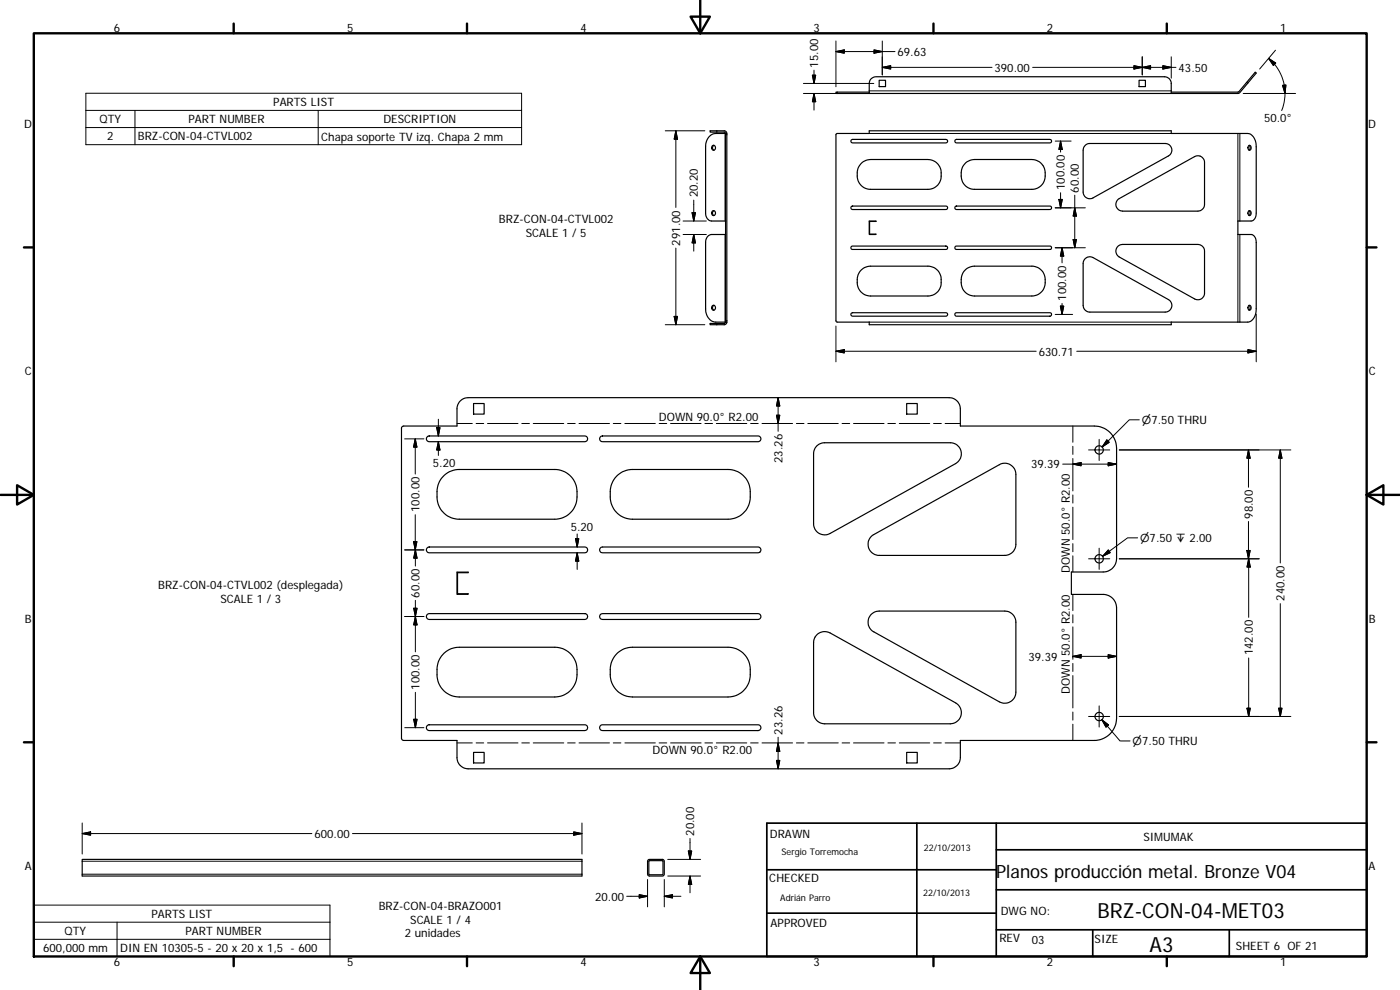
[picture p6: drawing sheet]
<svg xmlns="http://www.w3.org/2000/svg" width="420mm" height="297mm" viewBox="0 0 420 297" stroke-linecap="round" stroke-linejoin="round" font-family="sans-serif">
<g fill="none" stroke="#000" stroke-width=".36">
<path d="M260.9 28v-3a2 2 0 0 1 2-2h86.6a2.01 2.01 0 0 1 2 2v3M260.9 27.6h-10v.4h10M263.9 24.1h1.9v1.9h-1.9zM341.9 24.1h1.9v1.9h-1.9zM351.5 27.6h20.1l5-5.9 .4 .2-4.9 5.9-.6 .2h-110.6M213.8 43.8a.64 .64 0 0 1 .9 .5 .64 .64 0 0 1-.9 .6l-.2-.3zM214.3 43.6a.86 .86 0 0 0 0 1.5M217.8 40v56.6h.3M217.8 40l-.5-.4h-4.2v-.4l4.4 .1 .4 .2 .2 .5M217.8 40h-3a3.6 3.6 0 0 0-3 4v19.9a2.12 2.12 0 0 0 1.8 2.4h4.2M217.8 40h.3v56.6M250.9 40.2l.3-.2h9.7v-.8h90.6v.8h22.9a3.5 3.5 0 0 1 2.6 4v19.9a2.05 2.05 0 0 1-1.5 2.4h-4v4.1h4a2.1 2.1 0 0 1 1.5 2.4v19.8a3.6 3.6 0 0 1-2.6 4h-22.9v.8h-90.6v-.8h-9.7l-.3-.4z"/>
<path d="M255.4 42l.5-.2h28a.53 .53 0 0 1 .5 .6 .53 .53 0 0 1-.5 .5h-28l-.5-.2zM258.6 48.9l1.3-.8 1.4-.2h17.2a4.3 4.3 0 0 1 3.9 5.4 4 4 0 0 1-3.9 3.5h-17.2a4.3 4.3 0 0 1-3.9-5.9l.3-.9zM286.6 42l.5-.2h28a.53 .53 0 0 1 .5 .6 .53 .53 0 0 1-.5 .5h-28l-.5-.2zM289.8 48.9l1.3-.8 1.4-.2h17.2a4.6 4.6 0 0 1 4 3.5 4.6 4.6 0 0 1-2.2 5l-1.8 .4h-17.2a4.5 4.5 0 0 1-3.9-2.8 4.5 4.5 0 0 1 .9-4.8zM325.8 43.5l1.3-.4h22.6a1.99 1.99 0 0 1 1.9 1.4 1.99 1.99 0 0 1-.9 2.3l-22.7 12.6a2 2 0 0 1-2.9-1.8v-12.6l.2-1zM335.4 60l23.1-13a2 2 0 0 1 3 1.7v12.6a2.04 2.04 0 0 1-2 2.1h-22.6a2.02 2.02 0 0 1-1.8-1.3 2.02 2.02 0 0 1 .3-2.1zM374.8 43.7a.66 .66 0 0 1 .7 .6 .66 .66 0 0 1-.7 .7 .97 .97 0 0 1 0-1.3zM374.9 43.6a.9 .9 0 0 1 0 1.5M213.9 63.3a.67 .67 0 0 1 .8 .7 .67 .67 0 0 1-.9 .5l-.2-.7zM214.3 63.2a.82 .82 0 0 0 0 1.5M217.8 70.4h-4.2a2.16 2.16 0 0 0-1.8 2.4v19.8a3.7 3.7 0 0 0 3 4h3l-.5 .4h-4.2v.4h4.4l.5-.4 .1-.4M255.4 62l.5-.2h28a.52 .52 0 0 1 .5 .5 .52 .52 0 0 1-.5 .6h-28l-.5-.2z"/>
<path d="M255.6 73.9l28.3-.1a.51 .51 0 0 1 .5 .5 .51 .51 0 0 1-.5 .5h-28a.51 .51 0 0 1-.5-.3 .51 .51 0 0 1 .2-.6zM260.9 66.3h2l-1.9 .1v3.9l1.9 .1h-2zM286.8 61.9l28.3-.1a.52 .52 0 0 1 .5 .5 .52 .52 0 0 1-.5 .6h-28a.54 .54 0 0 1-.5-.4 .54 .54 0 0 1 .2-.6zM286.8 73.9l28.3-.1a.51 .51 0 0 1 .5 .5 .51 .51 0 0 1-.5 .5h-28a.52 .52 0 0 1-.5-.3 .52 .52 0 0 1 .2-.6zM325.8 77.5l1.3-.5 .9 .3 22.7 12.6a2 2 0 0 1 .9 2.3 2 2 0 0 1-1.9 1.4h-22.6a2.04 2.04 0 0 1-2-2v-12.6l.2-1zM335.4 74l.5-.4 1-.3h22.6a2 2 0 0 1 2 2.1v12.5a1.98 1.98 0 0 1-3 1.8l-22.6-12.6a2.03 2.03 0 0 1-.5-3.1zM374.8 63.3a.68 .68 0 0 1 .7 .6 .68 .68 0 0 1-.7 .7 1.03 1.03 0 0 1 0-1.3zM374.9 63.2a.89 .89 0 0 1 0 1.5M213.9 91.7a.66 .66 0 0 1 .8 .7 .66 .66 0 0 1-.9 .5l-.2-.8zM214.3 91.6a.84 .84 0 0 0 0 1.5M255.4 94l.5-.2h28a.52 .52 0 0 1 .5 .6 .52 .52 0 0 1-.5 .5h-28l-.5-.3zM258.3 81.2l1.1-.9 1.4-.4h17.7a4.1 4.1 0 0 1 4 4.9 3.9 3.9 0 0 1-4 4h-17.2a4.3 4.3 0 0 1-3.9-5.9z"/>
<path d="M286.6 94l.5-.2h28a.52 .52 0 0 1 .5 .6 .52 .52 0 0 1-.5 .5h-28l-.5-.3zM289.5 81.2l1.1-.9 1.4-.4h17.7a4.6 4.6 0 0 1 4 3.5 4.6 4.6 0 0 1-2.2 5l-1.8 .4h-17.2a4.2 4.2 0 0 1-4-5.4l.4-1.4zM374.8 91.7a.67 .67 0 0 1 .7 .6 .67 .67 0 0 1-.7 .7 1 1 0 0 1 0-1.3zM374.9 91.6a.92 .92 0 0 1 0 1.5M120.7 128l.4-.2h16v-5.1a3.4 3.4 0 0 1 3.4-3.4h144.4a3.4 3.4 0 0 1 3.3 3.4v5.1h40.2a6.7 6.7 0 0 1 6.7 6.7v33.1a4 4 0 0 1-4 4h-9.6v6.8h9.6a4 4 0 0 1 4 4v33.1a6.7 6.7 0 0 1-6.7 6.7h-40.2v5.1a3.4 3.4 0 0 1-3.3 3.4h-144.4a3.4 3.4 0 0 1-3.4-3.4v-5.1h-16l-.6-.5v-93.2zM128.2 131.1l.6-.3h46.7a.86 .86 0 0 1 .9 .9 .86 .86 0 0 1-.9 .8h-46.7a.86 .86 0 0 1-.8-.5 .86 .86 0 0 1 .2-.9zM142.1 121.1h3.2v3.1h-3.2zM180.2 131.1l.6-.3h46.7a.86 .86 0 0 1 .9 .9 .86 .86 0 0 1-.9 .8h-46.7a.86 .86 0 0 1-.8-.5 .86 .86 0 0 1 .2-.9zM245.1 133.8l1.1-.7 1.3-.3h37.7a3.3 3.3 0 0 1 3.2 2.5 3.3 3.3 0 0 1-1.6 3.8l-37.7 21a3.3 3.3 0 0 1-4.9-3v-20.9l.2-1.3zM272.1 121.1h3.2v3.1h-3.2zM133.3 142.6a6.9 6.9 0 0 1 4.5-1.7h28.7a6.9 6.9 0 0 1 6.7 8.2 6.7 6.7 0 0 1-6.7 6.7h-28.7a6.9 6.9 0 0 1-6.6-8.3 6.7 6.7 0 0 1 2.1-4.9zM185.3 142.6a7 7 0 0 1 4.5-1.7h28.7a6.9 6.9 0 0 1 6.7 8.2 6.7 6.7 0 0 1-6.7 6.7h-28.7a6.9 6.9 0 0 1-6.7-8.3 6.9 6.9 0 0 1 2.2-4.9z"/>
<path d="M128.2 164.4l.6-.3h46.7a.87 .87 0 0 1 .9 .9 .87 .87 0 0 1-.9 .9h-46.7a.88 .88 0 0 1-.8-.6 .88 .88 0 0 1 .2-.9zM137.1 171.7h3.4v.1h-3.2v6.3h3.2v.2h-3.4zM180.2 164.4l.6-.3h46.7a.87 .87 0 0 1 .9 .9 .87 .87 0 0 1-.9 .9h-46.7a.88 .88 0 0 1-.8-.6 .88 .88 0 0 1 .2-.9zM261.5 160.9l38.4-21.5a3.3 3.3 0 0 1 5 2.9v21a3.3 3.3 0 0 1-3.3 3.3h-37.7a3.3 3.3 0 0 1-3.1-2 3.3 3.3 0 0 1 .7-3.7zM128.2 184.4l.6-.3h46.7a.88 .88 0 0 1 .9 .9 .88 .88 0 0 1-.9 .9h-46.7a.89 .89 0 0 1-.8-.6 .89 .89 0 0 1 .2-.9zM133.3 195.9a6.4 6.4 0 0 1 4.5-1.7h28.7a6.9 6.9 0 0 1 6.7 8.3 6.7 6.7 0 0 1-6.7 6.6h-28.7a6.9 6.9 0 0 1-6.6-8.2 6.6 6.6 0 0 1 2.1-5zM180.2 184.4l.6-.3h46.7a.88 .88 0 0 1 .9 .9 .88 .88 0 0 1-.9 .9h-46.7a.89 .89 0 0 1-.8-.6 .89 .89 0 0 1 .2-.9zM185.3 195.9a6.5 6.5 0 0 1 4.5-1.7h28.7a6.9 6.9 0 0 1 6.7 8.3 6.7 6.7 0 0 1-6.7 6.6h-28.7a6.9 6.9 0 0 1-6.7-8.2 6.8 6.8 0 0 1 2.2-5zM245.1 190.5a3.3 3.3 0 0 1 4-.6l37.7 21a3.4 3.4 0 0 1 1.6 3.8 3.4 3.4 0 0 1-3.2 2.5h-37.7a3.3 3.3 0 0 1-3.3-3.4v-21l.2-1.2zM261.5 184.3l1.1-.7 1.3-.3h37.7a3.3 3.3 0 0 1 3.3 3.4v21a3.4 3.4 0 0 1-5 2.9l-37.7-21a3.3 3.3 0 0 1-.7-5.3zM128.2 217.7l.6-.2h46.7a.87 .87 0 0 1 .9 .8 .87 .87 0 0 1-.9 .9h-46.7a.88 .88 0 0 1-.8-.5 .88 .88 0 0 1 .2-1zM180.2 217.7l.6-.2h46.7a.87 .87 0 0 1 .9 .8 .87 .87 0 0 1-.9 .9h-46.7a.88 .88 0 0 1-.8-.5 .88 .88 0 0 1 .2-1z"/>
<path d="M142.1 225.7h3.2v3.2h-3.2zM272.1 225.7h3.2v3.2h-3.2zM24.7 257.9h150v4.9h-150zM194.4 258.1l.5-.2 4.2 .1 .3 .4v3.9l-.3 .4h-4.5l-.3-.4zM194.8 258.3h4.2v4.1h-4.2z"/>
<circle cx="329.9" cy="135" r="1.25"/>
<circle cx="329.9" cy="167.7" r="1.25"/>
<circle cx="329.9" cy="215" r="1.25"/>
</g>
<g fill="none" stroke="#000" stroke-width=".3">
<path d="M250.9 12.3v13.7M250.9 15.5l2.5-.5v1zM250.9 15.5h17.7M262.3 15l2.5 .5-2.5 .5zM264.8 12.3v10.2M340.3 19.7l2.5 .5-2.5 .5zM342.8 17v5.5M349 19.7l2.5 .5-2.5 .5zM351.5 17v6.5M380.7 17.5a13.7 13.7 0 0 1 4 15.7M380.7 17.5l2.2 1.4-.7 .7zM382.8 15.1l-4.8 5.6"/>
<path d="M25.8 28h130.7v15.4h-130.7zM25.8 33.1h130.7M25.8 38.3h130.7M40.5 33.1v10.3M95.5 33.1v10.3M199.7 39.2h11.8M202.8 39.2v23.1M202.8 39.2l.5 2.6h-1zM215.1 39.2v.4M241.1 28h18.2M241.1 25h21.1M243.8 22.6h1l-.5 2.4z"/>
<path d="M244.3 21.1v3.9M244.3 28v5M244.3 28l.5 2.5h-1zM251.3 27.6v.4M260.9 27.3h90.6M264.8 20.2l2.5-.5v1zM264.8 20.2h32.9M309.9 20.2h43M342.8 20.2l2.5-.5v1zM373.1 28h15.7M374.1 24.7l.3 .3M384.9 25.6l1-.1-.3 2.5z"/>
<path d="M217.6 40v26.3M217.8 40.4h.3M260.9 40h90.6M316.7 42.3h4.8M317.8 59.8h1l-.5 2.6zM318.3 42.3v3.3M318.3 57.8v4.6M318.3 42.3l.5 2.6h-1zM322.5 58.6v15.7M371.5 40v26.3M372.1 40v26.3M202.8 74.4v23"/>
<path d="M205 70.4h7M205 66.3h7M207.7 63.8h1l-.5 2.5zM208.2 60v6.3M208.2 70.4v5M208.2 70.4l.5 2.5h-1zM217.6 70.4v26.2M316.7 62.4h9M316.7 74.3h9M318.7 74.3v4.6M318.7 74.3l.5 2.5h-1zM322.1 71.9h1l-.6 2.4z"/>
<path d="M322.5 62.4l.6 2.4h-1zM371.5 70.4v26.2M372.1 70.4v26.2M199.7 97.4h11.8M202.3 94.9h1l-.5 2.5zM215.1 97v.4M217.8 96.2h.3M250.9 97.8v10.8M260.9 96.6h90.6M316.7 94.3h5.2M318.2 91.8h1l-.5 2.5zM318.7 91v3.3"/>
<path d="M377 94.2v14.4M233.5 119.3v10.1M233.5 119.3l.5 2.5h-1zM250.9 105.4l2.5-.5v1zM250.9 105.4h60.1M323.1 105.4h53.9M374.5 104.9l2.5 .5-2.5 .5zM121.4 131.7h5.8M124.6 131.7v10.5M124.6 131.7l.5 2.5h-1zM131.1 128.3h.9l-.4 2.5zM131.6 125.8v5"/>
<path d="M131.6 132.5v4.2M131.6 132.5l.4 2.5h-.9zM137.1 127.1h4.6M142.9 127.1h2.3M146.3 127.1h9.2M156.6 127.1h2.3M160 127.1h9.2M170.3 127.1h2.3M173.8 127.1h9.1M184.1 127.1h2.2M187.5 127.1h9.2M197.8 127.1h2.3"/>
<path d="M201.2 127.1h9.2M211.5 127.1h2.3M215 127.1h9.1M225.3 127.1h2.3M228.7 127.1h9.2M233 124.6h1l-.5 2.5zM239 127.1h2.3M242.4 127.1h9.2M252.7 127.1h2.3M256.1 127.1h9.2M266.5 127.1h2.2M269.9 127.1h9.1"/>
<path d="M280.2 127.1h2.3M283.6 127.1h4.6M322 127.8v4.9M322 133.9v2.4M322 137.6v9.7M322 139.3l2.5-.5v1zM326.7 135h6.3M329.9 131.8v6.4M332.2 132l.7 .7-2.1 1.4zM332.6 138.8l2.5 .5-2.5 .5zM335.1 139.3h-16.2M335.9 135h51.5"/>
<path d="M341.9 126h-3l-8.1 8.1M374.7 135l.5 2.5h-1zM374.7 135v11.2M384.2 135v33.9M384.2 135l.5 2.5h-1zM124.6 154.4v10.6M322 148.5v2.4M322 152.2v9.7M374.7 156.5v11.2M121.4 165h5.8M124.1 162.5h1l-.5 2.5zM124.7 165v4.8"/>
<path d="M124.7 165l.5 2.5h-1zM172.7 161.6h1l-.5 2.5zM173.2 160.2v3.9M173.2 165.9v5M173.2 165.9l.5 2.5h-1zM322 163.1v2.4M322 166.8v4.8M322 178.4v4.8M326.7 167.7h6.3M329.9 164.5v6.3M332.6 165l.6 .8-2.3 1.1zM335.9 167.7h42"/>
<path d="M341.4 161.4h-3l-7.5 5.5M374.2 165.2h1l-.5 2.5zM374.7 167.7v17.5M374.7 167.7l.5 2.4h-1zM121.5 185h5.7M124.2 182.5h1l-.5 2.5zM124.7 180.1v15.5M124.7 185l.5 2.5h-1zM322 184.4v2.5M322 188.1v9.7M322 199.1v2.4M322 196.9h.1"/>
<path d="M322 196.9l2.5-.5v1zM322 196.9h13.1M332.6 196.4l2.5 .5-2.5 .5zM374.7 197.4v17.6M384.2 181.1v33.9M121.5 218.3h5.7M124.2 215.8h1l-.5 2.5zM124.7 207.7v10.6M322 202.7v9.7M322 213.6v2.5M322 217.3v4.9M326.7 215h6.3"/>
<path d="M329.9 211.8v6.3M330.7 215.9l2 1.6-.8 .7zM330.7 215.9l5.4 6.4h3M335.9 215h51.5M374.2 212.5h1l-.5 2.5zM383.7 212.5h1l-.5 2.5zM137.1 222.9h4.6M142.9 222.9h2.3M146.3 222.9h9.2M156.6 222.9h2.3M160 222.9h9.2M170.3 222.9h2.3"/>
<path d="M173.8 222.9h9.1M184.1 222.9h2.2M187.5 222.9h9.2M197.8 222.9h2.3M201.2 222.9h9.2M211.5 222.9h2.3M215 222.9h9.1M225.3 222.9h2.3M228.7 222.9h9.2M233 228.2h1l-.5 2.5zM233.5 221.2v9.5M233.5 222.9l.5 2.5h-1z"/>
<path d="M239 222.9h2.3M242.4 222.9h9.2M252.7 222.9h2.3M256.1 222.9h9.2M266.5 222.9h2.2M269.9 222.9h9.1M280.2 222.9h2.3M283.6 222.9h4.6M24.7 250.1l2.5-.5v1zM24.7 250.1h68.9M24.7 246.9v9.3M24.7 258.4h150"/>
<path d="M105.8 250.1h68.9M172.2 249.6l2.5 .5-2.5 .5zM174.7 246.9v9.3M200.4 257.9h9.9M206.6 255.3h1l-.5 2.6zM207.1 251.6v6.3M10.1 271.6h88.9v15.4h-88.9zM10.1 276.7h88.9M24.7 262.3h150M35.1 276.7v10.3M188.1 268.9h6.2M191.8 268.4l2.5 .5-2.5 .5z"/>
<path d="M194.3 263.9v8.2M199.4 263.9v8.2M199.4 268.9l2.4-.5v1zM199.4 268.9h5M200.4 262.8h9.9M207.1 262.8v5.1M207.1 262.8l.5 2.5h-1zM10.1 281.8h88.9"/>
</g>
<g fill="none" stroke="#000" stroke-width=".71">
<path d="M10.1 10h400.1v277h-400.1zM70.1 7.1v2.9M140.2 7.1v2.9M207.3 5h5.8l-2.9 5zM210.2 0v10M280.2 7.1v2.9M350.2 7.1v2.9M7.2 74.2h2.9M410.2 74.2h2.9M.2 148.5h9.9M5.1 145.6l5 2.9-5 2.9zM410.2 148.5l5-2.9v5.8z"/>
<path d="M410.2 148.5h9.9M7.2 222.7h2.9M410.2 222.7h2.9M70.1 287v2.9M140.2 287v2.9M210.2 287l2.9 5h-5.8zM210.2 287v10M280.2 287v2.9M350.2 287v2.9"/>
</g>
<path d="M230.1 247h180.1v40h-180.1zM275.2 247v40M299 255h111.2M299 247v40M230.1 274h68.9M230.1 261h68.9M299 279h111.2M299 267h111.2M327.9 279v8M368.9 279v8" fill="none" stroke="#000" stroke-width=".51"/>
<g fill="#000" stroke="#000" stroke-width=".3">
<path d="M250.9 15.5l2.5-.5v1zM262.3 15l2.5 .5-2.5 .5zM264.8 20.2l2.5-.5v1zM342.8 20.2l2.5-.5v1zM380.7 17.5l2.2 1.4-.7 .7zM243.8 22.6h1l-.5 2.4zM244.3 28l.5 2.5h-1zM340.3 19.7l2.5 .5-2.5 .5zM349 19.7l2.5 .5-2.5 .5zM384.9 25.6l1-.1-.3 2.5zM202.8 39.2l.5 2.6h-1zM317.8 59.8h1l-.5 2.6z"/>
<path d="M318.3 42.3l.5 2.6h-1zM207.7 63.8h1l-.5 2.5zM208.2 70.4l.5 2.5h-1zM318.7 74.3l.5 2.5h-1zM322.1 71.9h1l-.6 2.4zM322.5 62.4l.6 2.4h-1zM202.3 94.9h1l-.5 2.5zM318.2 91.8h1l-.5 2.5zM250.9 105.4l2.5-.5v1zM374.5 104.9l2.5 .5-2.5 .5zM124.6 131.7l.5 2.5h-1zM131.1 128.3h.9l-.4 2.5z"/>
<path d="M131.6 132.5l.4 2.5h-.9zM233 124.6h1l-.5 2.5zM233.5 119.3l.5 2.5h-1zM322 139.3l2.5-.5v1zM332.2 132l.7 .7-2.1 1.4zM332.6 138.8l2.5 .5-2.5 .5zM374.7 135l.5 2.5h-1zM384.2 135l.5 2.5h-1zM124.1 162.5h1l-.5 2.5zM124.7 165l.5 2.5h-1zM172.7 161.6h1l-.5 2.5zM173.2 165.9l.5 2.5h-1z"/>
<path d="M332.6 165l.6 .8-2.3 1.1zM374.2 165.2h1l-.5 2.5zM374.7 167.7l.5 2.4h-1zM124.2 182.5h1l-.5 2.5zM124.7 185l.5 2.5h-1zM322 196.9l2.5-.5v1zM332.6 196.4l2.5 .5-2.5 .5zM124.2 215.8h1l-.5 2.5zM330.7 215.9l2 1.6-.8 .7zM374.2 212.5h1l-.5 2.5zM383.7 212.5h1l-.5 2.5zM233 228.2h1l-.5 2.5z"/>
<path d="M233.5 222.9l.5 2.5h-1zM24.7 250.1l2.5-.5v1zM172.2 249.6l2.5 .5-2.5 .5zM206.6 255.3h1l-.5 2.6zM191.8 268.4l2.5 .5-2.5 .5zM199.4 268.9l2.4-.5v1zM207.1 262.8l.5 2.5h-1z"/>
</g>
<g font-size="6.3">
<text x="329.4" y="275.4">BRZ-CON-04-MET03</text>
<text x="345" y="285.6">A3</text>
</g>
<text font-size="5.5" x="298.9" y="263.4">Planos producción metal. Bronze V04</text>
<g font-size="3.5">
<text x="34.2" y="9.6">6</text>
<text x="104.2" y="9.6">5</text>
<text x="174.2" y="9.6">4</text>
<text x="244.2" y="9.6">3</text>
<text x="314.2" y="9.6">2</text>
<text x="384.2" y="9.6">1</text>
<text x="269.4" y="16.7">69.63</text>
<text x="245.6" y="20.3" transform="rotate(-90 245.6 20.3)">15.00</text>
<text x="298.5" y="21.5">390.00</text>
<text x="353.7" y="21.5">43.50</text>
<text x="82" y="31.9">PARTS LIST</text>
<text x="7.3" y="38.4">D</text>
<text x="29.9" y="37">QTY</text>
<text x="56.6" y="37">PART NUMBER</text>
<text x="115.1" y="37">DESCRIPTION</text>
<text x="379.4" y="36.6">50.0°</text>
<text x="410.6" y="38.4">D</text>
<text x="32.2" y="42.1">2</text>
<text x="41.4" y="42.1">BRZ-CON-04-CTVL002</text>
<text x="96.4" y="42.2">Chapa soporte TV izq. Chapa 2 mm</text>
<text x="209.5" y="59.2" transform="rotate(-90 209.5 59.2)">20.20</text>
<text x="319.5" y="57" transform="rotate(-90 319.5 57)">100.00</text>
<text x="323.8" y="57.8" transform="rotate(-90 323.8 57.8)">60.00</text>
<text x="149.7" y="67">BRZ-CON-04-CTVL002</text>
<text x="157.8" y="71.2">SCALE 1 / 5</text>
<text x="204.1" y="73.7" transform="rotate(-90 204.1 73.7)">291.00</text>
<text x="320" y="90.2" transform="rotate(-90 320 90.2)">100.00</text>
<text x="311.8" y="106.7">630.71</text>
<text x="7.4" y="112.6">C</text>
<text x="410.8" y="112.6">C</text>
<text x="197.7" y="126.2">DOWN 90.0° R2.00</text>
<text x="129.9" y="140.1">5.20</text>
<text x="234.8" y="138.9" transform="rotate(-90 234.8 138.9)">23.26</text>
<text x="309.4" y="140.6">39.39</text>
<text x="125.9" y="153.6" transform="rotate(-90 125.9 153.6)">100.00</text>
<text x="376" y="155.6" transform="rotate(-90 376 155.6)">98.00</text>
<text x="171.3" y="159.3">5.20</text>
<text x="321.1" y="172" transform="rotate(-90 321.1 172)">DOWN 50.0° R2.00</text>
<text x="47.5" y="176.7">BRZ-CON-04-CTVL002 (desplegada)</text>
<text x="125.9" y="179.3" transform="rotate(-90 125.9 179.3)">60.00</text>
<text x="66.2" y="180.8">SCALE 1 / 3</text>
<text x="385.5" y="180.3" transform="rotate(-90 385.5 180.3)">240.00</text>
<text x="7.4" y="186.9">B</text>
<text x="410.8" y="186.9">B</text>
<text x="376" y="196.6" transform="rotate(-90 376 196.6)">142.00</text>
<text x="308.7" y="198.2">39.39</text>
<text x="125.9" y="206.9" transform="rotate(-90 125.9 206.9)">100.00</text>
<text x="321.1" y="208.2" transform="rotate(-90 321.1 208.2)">DOWN 50.0° R2.00</text>
<text x="234.8" y="220.4" transform="rotate(-90 234.8 220.4)">23.26</text>
<text x="195.9" y="226.3">DOWN 90.0° R2.00</text>
<text x="94.4" y="251.4">600.00</text>
<text x="208.4" y="250.8" transform="rotate(-90 208.4 250.8)">20.00</text>
<text x="231.1" y="251.4">DRAWN</text>
<text x="343.2" y="252.3">SIMUMAK</text>
<text x="7.4" y="261.1">A</text>
<text x="410.8" y="261.1">A</text>
<text x="230.9" y="264.6">CHECKED</text>
<text x="45.5" y="275.4">PARTS LIST</text>
<text x="113.7" y="273.1">BRZ-CON-04-BRAZO001</text>
<text x="178.6" y="270.2">20.00</text>
<text x="300.3" y="274.5">DWG NO:</text>
<text x="19.4" y="280.6">QTY</text>
<text x="55.7" y="280.5">PART NUMBER</text>
<text x="121.5" y="281.2">2 unidades</text>
<text x="123.1" y="277.3">SCALE 1 / 4</text>
<text x="231.3" y="278.2">APPROVED</text>
<text x="12.9" y="285.7">600,000 mm</text>
<text x="36.1" y="285.7">DIN EN 10305-5 - 20 x 20 x 1,5 - 600</text>
<text x="299.9" y="282.6">REV</text>
<text x="309.7" y="283.3">03</text>
<text x="328.5" y="283">SIZE</text>
<text x="370.9" y="285.1">SHEET 6 OF 21</text>
<text x="34.2" y="289.9">6</text>
<text x="104.2" y="289.9">5</text>
<text x="174.2" y="289.9">4</text>
<text x="244.2" y="289.9">3</text>
<text x="314.2" y="289.9">2</text>
<text x="384.2" y="289.9">1</text>
</g>
<g font-size="3.3">
<text x="342.7" y="127.3">⌀7.50 THRU</text>
<text x="342.2" y="162.6">⌀7.50 ↧ 2.00</text>
<text x="339.9" y="223.6">⌀7.50 THRU</text>
</g>
<g font-size="2.7">
<text x="234.5" y="256.6">Sergio Torremocha</text>
<text x="277.3" y="255.2">22/10/2013</text>
<text x="277" y="268.7">22/10/2013</text>
<text x="234.2" y="270.2">Adrián Parro</text>
</g>
</svg>
